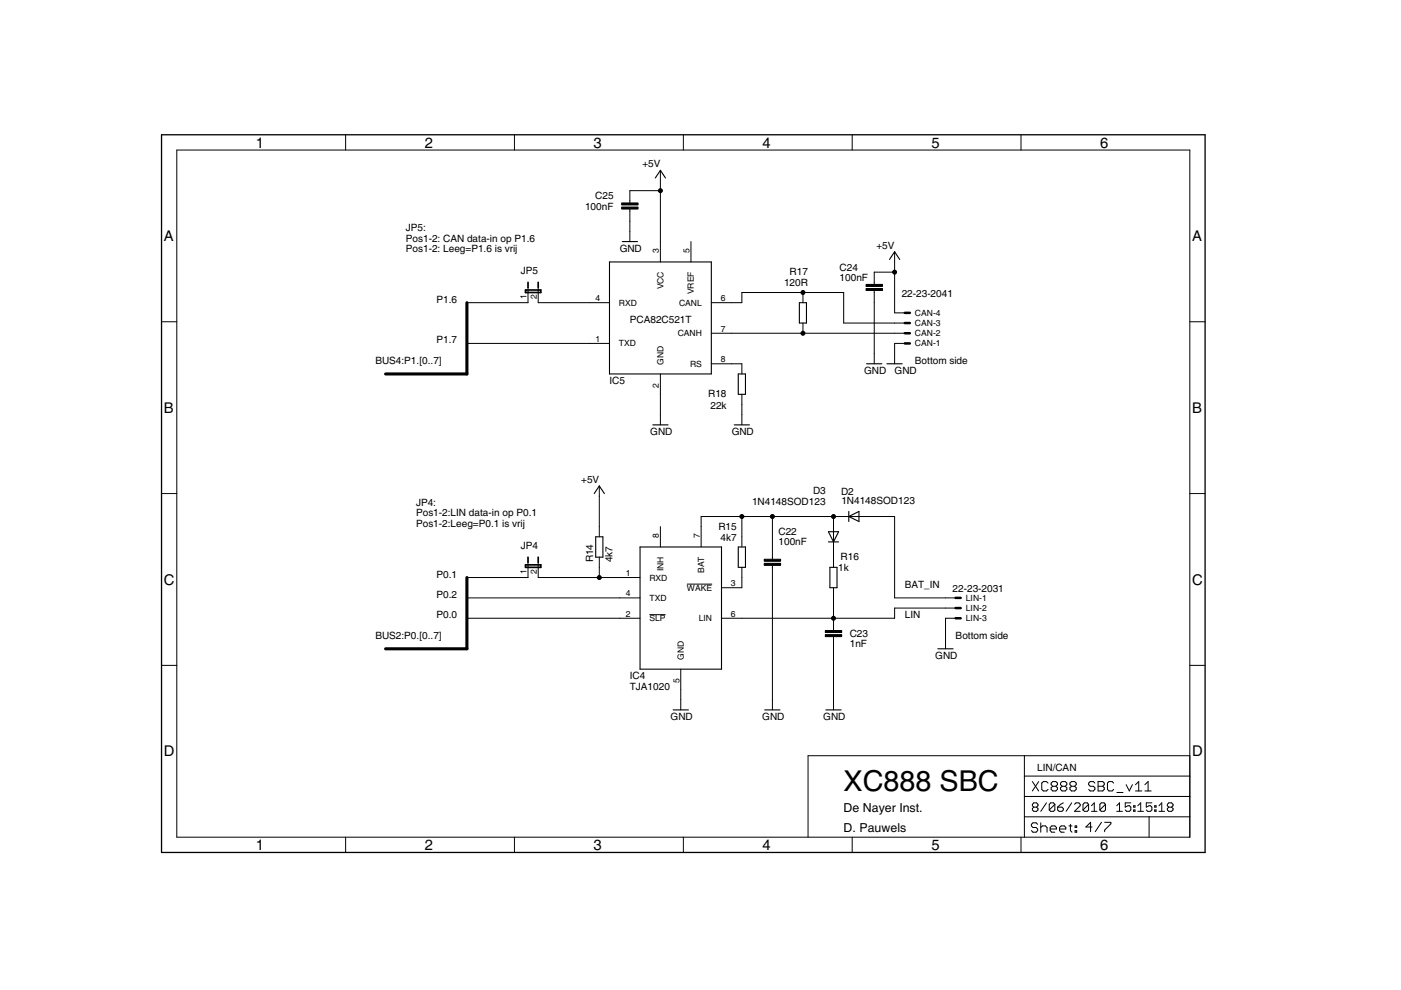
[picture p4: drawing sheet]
<svg xmlns="http://www.w3.org/2000/svg" width="297mm" height="210mm" viewBox="0 0 297 210" stroke-linecap="round" stroke-linejoin="round" font-family="sans-serif">
<g fill="#000" stroke="#000" stroke-width=".21">
<path d="M37.5 31.8v145.7zM73.3 28.6v3.2zM109.1 28.6v3.2zM140 36.1v2.2zM140 38.3v2.1zM144.9 28.6v3.2zM180.7 28.6v3.2zM216.5 28.6v3.2zM37.5 31.8h214.8zM133.5 40.4v2.2zM133.5 44.7v2.2zM133.5 42.6v.4z"/>
<path d="M133.5 44.3v.4zM133.5 49.1v2.1zM133.5 40.4h6.5zM133.5 46.9v2.2zM140 51.2v4.3zM140 40.4v10.8zM146.5 51.2v4.3zM185.4 57.7v2.2zM185.4 59.9v.4zM185.4 57.7h4.3zM189.7 53.4v2.1zM189.7 55.5v2.2z"/>
<path d="M189.7 57.7v8.6zM34.2 68.2h3.3zM99 72.8h25.9zM99 64.2h13zM112 62v2.2zM112 60.9v1.1zM114.1 62v2.2zM114.1 60.9v1.1zM114.1 64.2h10.8zM124.9 64.2h4.3zM124.9 72.8h4.3zM150.8 77.1h4.3z"/>
<path d="M150.8 70.7h4.3zM150.8 64.2h4.3zM155.1 77.1h2.2zM155.1 70.7h15.1zM155.1 64.2h2.2zM157.3 77.1v2.2zM157.3 62v2.2zM157.3 62h12.9zM170.2 62v2.2zM170.2 68.5v2.2zM170.2 70.7h19.5zM170.2 62h8.7z"/>
<path d="M178.9 62v6.5zM178.9 68.5h10.8zM185.4 62v2.2zM185.4 61.6v.4zM185.4 75v2.1zM185.4 64.2v10.8zM189.7 72.8h2.1zM189.7 70.7h2.1zM189.7 68.5h2.1zM189.7 66.3h2.1zM189.7 75v2.1zM189.7 72.8v2.2z"/>
<path d="M252.3 68.2h3.2zM140 79.3v4.3zM140 87.9v2.2zM140 83.6v4.3zM157.3 83.6v2.2zM157.3 87.9v2.2zM157.3 85.8v2.1zM34.2 104.6h3.3zM127.1 111.7v2.1zM127.1 103v2.2zM127.1 105.2v6.5zM140 111.7v4.3z"/>
<path d="M148.7 111.7v4.3zM148.7 109.5v2.2zM148.7 109.5h8.6zM157.3 113.8v2.2zM157.3 109.5h6.5zM157.3 109.5v4.3zM163.8 116v2.1zM163.8 118.1v.5zM163.8 109.5h12.9zM163.8 109.5v6.5zM176.7 111.7v2.1zM176.7 113.8v2.2z"/>
<path d="M176.7 118.1v2.2zM176.7 109.5h2.2zM176.7 109.5v2.2zM176.7 116v2.1zM178.9 109.5h2.1zM181 109.5h2.2zM183.2 109.5h6.5zM189.7 109.5v17.3zM252.3 104.6h3.2zM99 122.4h13zM99 126.8h32.4zM99 131.1h32.4z"/>
<path d="M112 120.3v2.1zM112 119.2v1.1zM114.1 120.3v2.1zM114.1 119.2v1.1zM114.1 122.4h13zM127.1 118.1v2.2zM127.1 122.4h4.3zM127.1 120.3v2.1zM131.4 126.8h4.3zM131.4 131.1h4.3zM131.4 122.4h4.3zM137.7 130.3h3.4z"/>
<path d="M145.6 123.8h5.4zM153 124.6h4.3zM153 131.1h4.3zM157.3 120.3v2.1zM157.3 131.1h19.4zM157.3 122.4v2.2zM163.8 120.3v2.1zM163.8 119.9v.4zM163.8 122.4v26zM176.7 124.6v2.2zM176.7 131.1v2.1zM176.7 135.4v2.2z"/>
<path d="M176.7 133.2v.5zM176.7 135v.4zM176.7 126.8v4.3zM176.7 131.1h13zM176.7 137.6v10.8zM189.7 128.9v2.2zM189.7 128.9h10.8zM189.7 126.8h10.8zM200.5 126.8h2.1zM200.5 128.9h2.1zM200.5 131.1h2.1zM200.5 135.4v2.2z"/>
<path d="M200.5 131.1v4.3zM34.2 141.1h3.3zM144.3 141.9v4.3zM144.3 148.4v2.1zM144.3 146.2v2.2zM163.8 148.4v2.1zM176.7 148.4v2.1zM252.3 141.1h3.2zM37.5 177.5h214.8zM171.3 160.2v17.3zM171.3 160.2h45.9zM217.2 160.2h35.1z"/>
<path d="M217.2 173.2v4.3zM217.2 168.9v4.3zM217.2 168.9h35.1zM217.2 164.5v4.4zM217.2 164.5h35.1zM217.2 160.2v4.3zM218.7 174.8v.3zM218.7 175.1l.3 .4zM218.9 165.7l1.3 2zM219.2 170.2l-.3 .3zM218.9 171.4v.3zM218.9 171.4l.3-.3z"/>
<path d="M218.9 170.5v.3zM218.7 174.8l.3-.3zM219 175.5h.7zM218.7 176.1l.3 .3zM219.2 170.2h.6zM218.9 171.7l.3 .3zM218.9 170.8l.3 .3zM219.2 171.1h.6zM219 174.5h.7zM219.7 175.5l.3 .3zM219 176.4h.7zM219.8 170.2l.3 .3z"/>
<path d="M219.8 171.1l.3 .3zM219.2 172h.6zM219.7 174.5l.3 .3zM220 175.8v.3zM219.7 176.4l.3-.3zM220.1 170.5v.3zM220.1 170.8l-.3 .3zM220.1 171.4v.3zM220.1 171.7l-.3 .3zM220.2 165.7l-1.3 2zM221.9 170.2l-1.2 1.8zM220.7 174.5v1.9z"/>
<path d="M220.7 175.5l.3-.4zM220.9 166v1.4zM220.9 167.4l.3 .3zM221 175.1h.7zM220.9 166l.3-.3zM221.2 167.7h.7zM221.7 175.1l.3 .4zM221.2 165.7h.7zM221.9 167.7l.3-.3zM222 175.5v.9zM221.9 165.7l.3 .3zM222.5 170.5v1.2z"/>
<path d="M222.8 170.2l-.3 .3zM222.5 171.7l1.1-1.2zM222.7 175.5v.6zM222.7 175.5l.3-.4zM222.8 170.2h.6zM222.5 171.7l.3 .3zM222.9 166l.3-.3zM222.9 167v.4zM222.9 167l.3-.3zM222.9 166v.4zM222.7 176.1l.3 .3zM223 175.1h.6z"/>
<path d="M223.2 165.7h.7zM222.9 167.4l.3 .3zM222.9 166.4l.3 .3zM223.2 166.7h.7zM223.4 170.2l.2 .3zM222.8 172h.6zM223.6 170.5v1.2zM223.6 171.7l-.2 .3zM223 176.4h.6zM223.6 175.1l.4 .4zM223.9 165.7l.3 .3zM223.9 166.7l.3 .3z"/>
<path d="M223.2 167.7h.7zM224 175.5v.3zM222.7 175.8h1.3zM224.2 166v.4zM224.2 166.4l-.3 .3zM224.2 167v.4zM224.2 167.4l-.3 .3zM224.2 171.1v.6zM224.2 171.7l.4 .3zM224.6 172h.5zM224.6 175.5v.6zM224.6 175.5l.4-.4z"/>
<path d="M224.9 166l.3-.3zM224.9 167v.4zM224.9 167l.3-.3zM224.9 166v.4zM224.2 171.1l.7-.6zM224.6 176.1l.4 .3zM225 175.1h.6zM225.1 172l.3-.3zM224.2 171.1h.9zM225.2 165.7h.6zM224.9 167.4l.3 .3zM224.9 166.4l.3 .3z"/>
<path d="M225.2 166.7h.6zM224.9 170.5l.5-.3zM225.4 171.4v.3zM225.1 171.1l.3 .3zM225 176.4h.6zM225.6 175.1l.4 .4zM225.8 165.7l.4 .3zM225.8 166.7l.4 .3zM225.2 167.7h.6zM226 175.5v.3zM224.6 175.8h1.4zM227.2 170.2l-1.2 1.8z"/>
<path d="M226.2 166v.4zM226.2 166.4l-.4 .3zM226.2 167v.4zM226.2 167.4l-.4 .3zM226.6 175.1h.7zM226.8 166l.4-.3zM226.8 167v.4zM226.8 167l.4-.3zM226.8 166v.4zM226.9 174.8v1.3zM226.9 176.1l.4 .3zM227.2 165.7h.6z"/>
<path d="M226.8 167.4l.4 .3zM226.8 166.4l.4 .3zM227.2 166.7h.6zM227.8 172l1.2-1.2zM227.8 165.7l.4 .3zM227.8 166.7l.4 .3zM227.2 167.7h.6zM227.9 175.1h.4zM227.9 175.1v.4zM227.9 176.1h.4zM227.9 176.1v.3zM228.1 170.2l-.3 .3z"/>
<path d="M228.2 166v.4zM228.2 166.4l-.4 .3zM228.2 167v.4zM228.2 167.4l-.4 .3zM228.3 175.1v.4zM227.9 175.5h.4zM228.3 176.1v.3zM227.9 176.4h.4zM228.1 170.2h.6zM227.8 172h1.2zM229 170.5v.3zM228.7 170.2l.3 .3z"/>
<path d="M229.6 170.5v1.2zM229.9 170.2l-.3 .3zM229.6 171.7l1.2-1.2zM229.9 170.2h.6zM229.6 171.7l.3 .3zM230.2 175.3h1.3zM230.5 170.2l.3 .3zM229.9 172h.6zM230.8 170.5v1.2zM230.8 171.7l-.3 .3zM230.8 166v.4zM230.8 166.4l.3 .3z"/>
<path d="M231.1 165.7l-.3 .3zM231.1 166.7h.7zM230.8 167.4l.3 .3zM231.2 174.3v2zM231.2 174.3l-1 1zM232 170.2l-.6 .6zM231.4 172h1.2zM231.1 165.7h.7zM231.8 166.7l.3 .3zM231.1 167.7h.7zM232 170.2v1.8zM231.8 165.7l.3 .3z"/>
<path d="M232.1 167v.4zM232.1 167.4l-.3 .3zM233.5 174.3l-1.3 2zM232.8 165.7v2zM232.8 165.7h1zM232.8 166.7h1zM233.2 170.5v1.2zM233.5 170.2l-.3 .3zM233.2 171.7l1.2-1.2zM233.5 170.2h.6zM233.2 171.7l.3 .3zM233.8 165.7l.3 .3z"/>
<path d="M233.8 166.7l.3 .3zM232.8 167.7h1zM234.1 170.2l.3 .3zM233.5 172h.6zM234.1 166v.4zM234.1 166.4l-.3 .3zM234.1 167v.4zM234.1 167.4l-.3 .3zM234.2 174.3h1.3zM234.2 176v.3zM234.4 170.5v1.2zM234.4 171.7l-.3 .3z"/>
<path d="M234.8 166v1.4zM234.8 167.4l.3 .3zM235.1 165.7l-.3 .3zM235.1 167.7h.7zM235.5 174.3v.4zM235.5 174.7l-1.3 1.3zM235.1 165.7h.7zM236.1 167.4l-.3 .3zM235.8 165.7l.3 .3zM237.4 170.2l-.6 .6zM236.8 172h1.2zM236.8 168h1.3z"/>
<path d="M237.4 170.2v1.8zM238.6 170.2v.9zM238.6 171.1l.6-.3zM238.8 166.4l.6 1.3zM238.6 171.7l.3 .3zM239.2 170.8h.3zM240.1 166.4l-.7 1.3zM239.5 170.8l.3 .3zM238.9 172h.6zM238.6 170.2h1.2zM239.8 171.1v.6zM239.8 171.7l-.3 .3z"/>
<path d="M240.3 170.8h.3zM240.3 170.8v.3zM240.3 171.7h.3zM240.3 171.7v.3zM240.6 170.8v.3zM240.3 171.1h.3zM240.6 171.7v.3zM240.3 172h.3zM240.7 166.4l.7-.7zM240.7 167.7h1.4zM241.2 170.8l.7-.6zM241.2 172h1.2z"/>
<path d="M241.4 165.7v2zM241.9 170.2v1.8zM242.7 166.4l.7-.7zM242.7 167.7h1.4zM243 170.2v.9zM243 171.1l.6-.3zM243 171.7l.3 .3zM243.4 165.7v2zM243.6 173.2v4.3zM243.6 173.2h8.7zM217.2 173.2h26.4zM243.6 170.8h.3z"/>
<path d="M243.9 170.8l.3 .3zM243.3 172h.6zM243 170.2h1.2zM244.2 171.1v.6zM244.2 171.7l-.3 .3zM244.8 170.8h.3zM244.8 170.8v.3zM244.8 171.7h.3zM244.8 171.7v.3zM245.1 170.8v.3zM244.8 171.1h.3zM245.1 171.7v.3z"/>
<path d="M244.8 172h.3zM246.3 170.2l-.6 .6zM245.7 172h1.2zM246.3 170.2v1.8zM247.8 170.2l-.3 .3zM247.5 171.4v.3zM247.5 171.4l.3-.3zM247.5 170.5v.3zM247.8 170.2h.6zM247.5 171.7l.3 .3zM247.5 170.8l.3 .3zM247.8 171.1h.6z"/>
<path d="M248.4 170.2l.3 .3zM248.4 171.1l.3 .3zM247.8 172h.6zM248.7 170.5v.3zM248.4 171.1l.3-.3zM248.7 171.4v.3zM248.4 172l.3-.3zM252.3 173.2v4.3zM252.3 168.9v4.3zM252.3 164.5v4.4zM252.3 160.2v4.3zM252.3 31.8v145.7z"/>
<path d="M73.3 177.5v3.2zM109.1 177.5v3.2zM144.9 177.5v3.2zM180.7 177.5v3.2zM216.5 177.5v3.2z"/>
<circle cx="140" cy="40.4" r=".42"/>
<circle cx="189.7" cy="57.7" r=".42"/>
<circle cx="170.2" cy="62" r=".42"/>
<circle cx="170.2" cy="70.7" r=".42"/>
<circle cx="157.3" cy="109.5" r=".42"/>
<circle cx="163.8" cy="109.5" r=".42"/>
<circle cx="176.7" cy="109.5" r=".42"/>
<circle cx="127.1" cy="122.4" r=".42"/>
<circle cx="176.7" cy="131.1" r=".42"/>
</g>
<path d="M34.2 28.6v152.1zM34.2 28.6h221.3zM34.2 180.7h221.3zM255.5 28.6v152.1z" fill="#000" stroke="#000" stroke-width=".28"/>
<g fill="#000" stroke="#000" stroke-width=".23">
<path d="M140 36.1l-1.1 1.6zM140 36.1l1.1 1.6zM129.2 55.5h21.6zM131.9 51.2h3.3zM150.8 55.5v23.8zM189.7 53.4l-1.1 1.6zM189.7 53.4l1.1 1.6zM129.2 55.5v23.8zM129.2 79.3h21.6zM156.5 79.3v4.3zM156.5 79.3h1.6zM169.5 64.2v4.3z"/>
<path d="M171 64.2v4.3zM169.5 64.2h1.5zM169.5 68.5h1.5zM183.7 77.1h3.3zM188 77.1h3.3zM138.4 90.1h3.2zM155.7 90.1h3.2zM158.1 79.3v4.3zM156.5 83.6h1.6zM126.3 113.8v4.3zM127.1 103l-1.1 1.6zM127.8 113.8v4.3z"/>
<path d="M126.3 113.8h1.5zM126.3 118.1h1.5zM127.1 103l1 1.6zM135.7 116v25.9zM135.7 116h17.3zM156.5 116v4.3zM156.5 116h1.6zM175.6 112.7l1.1 2.2zM177.8 112.7l-1.1 2.2zM175.6 114.9h1.1zM176.7 114.9h1.1zM175.6 112.7h2.2z"/>
<path d="M180 109.5l2.1 1.1zM180 109.5v1.1zM180 108.4v1.1zM180 109.5l2.1-1.1zM182.1 108.4v2.2zM158.1 116v4.3zM156.5 120.3h1.6zM176 120.3v4.3zM177.5 120.3v4.3zM176 120.3h1.5zM176 124.6h1.5zM198.8 137.6h3.3z"/>
<path d="M135.7 141.9h17.3zM142.7 150.5h3.3zM153 116v25.9zM162.1 150.5h3.3zM175.1 150.5h3.2z"/>
</g>
<path d="M112 59.9v1zM114.1 59.9v1zM111.4 62h3.3zM111.4 61.5v.5zM114.7 61.5v.5zM111.4 61.5h3.3zM111.4 119.8v.5zM112 118.1v1.1zM114.1 118.1v1.1zM111.4 119.8h3.3zM111.4 120.3h3.3zM114.7 119.8v.5z" fill="#000" stroke="#000" stroke-width=".36"/>
<path d="M131.8 43.9h3.5v.4h-3.5zM131.8 43h3.5v.5h-3.5zM183.6 61.2h3.5v.4h-3.5zM183.6 60.3h3.5v.4h-3.5zM162 119.4h3.5v.5h-3.5zM162 118.6h3.5v.4h-3.5zM175 134.6h3.5v.4h-3.5zM175 133.7h3.5v.4h-3.5z" fill="#000" stroke="#000" stroke-width=".21"/>
<path d="M191.8 72.8h1.1zM191.8 70.7h1.1zM191.8 68.5h1.1zM191.8 66.3h1.1zM202.6 126.8h1.1zM202.6 128.9h1.1zM202.6 131.1h1.1z" fill="#000" stroke="#000" stroke-width=".53"/>
<path d="M81.7 79.3h17.3zM99 64.2v15.1zM81.7 137.6h17.3zM99 122.4v15.2z" fill="#000" stroke="#000" stroke-width=".66"/>
<text font-size="7" x="178.9" y="167.8">XC888 SBC</text>
<g font-size="3.6">
<text x="54.3" y="31.3">1</text>
<text x="90.1" y="31.3">2</text>
<text x="125.9" y="31.3">3</text>
<text x="161.7" y="31.3">4</text>
<text x="197.5" y="31.3">5</text>
<text x="233.3" y="31.3">6</text>
<text x="34.8" y="51.1">A</text>
<text x="252.8" y="51.1">A</text>
<text x="34.8" y="87.5">B</text>
<text x="252.8" y="87.5">B</text>
<text x="34.8" y="124">C</text>
<text x="252.8" y="124">C</text>
<text x="34.8" y="160.4">D</text>
<text x="252.8" y="160.4">D</text>
<text x="54.3" y="180.2">1</text>
<text x="90.1" y="180.2">2</text>
<text x="125.9" y="180.2">3</text>
<text x="161.7" y="180.2">4</text>
<text x="197.5" y="180.2">5</text>
<text x="233.3" y="180.2">6</text>
</g>
<g font-size="3">
<text x="178.9" y="172.1">De Nayer Inst.</text>
<text x="178.9" y="176.4">D. Pauwels</text>
</g>
<g font-size="2.5">
<text x="136.2" y="35.5">+5V</text>
<text x="124" y="44.4">100nF</text>
<text x="126.2" y="42.3">C25</text>
<text x="86.1" y="49.1">JP5:</text>
<text x="86.1" y="51.2">Pos1-2: CAN data-in op P1.6</text>
<text x="86.1" y="53.4">Pos1-2: Leeg=P1.6 is vrij</text>
<text x="131.4" y="53.4">GND</text>
<text x="185.8" y="52.7">+5V</text>
<text x="110.5" y="58.1">JP5</text>
<text x="167.4" y="58.3">R17</text>
<text x="178" y="59.5">100nF</text>
<text x="178" y="57.4">C24</text>
<text x="92.5" y="64.2">P1.6</text>
<text x="166.2" y="60.7">120R</text>
<text x="191.2" y="63">22-23-2041</text>
<text x="133.5" y="68.5">PCA82C521T</text>
<text x="79.6" y="77.1">BUS4:P1.[0..7]</text>
<text x="92.5" y="72.8">P1.7</text>
<text x="194" y="77.1">Bottom side</text>
<text x="129.2" y="81.4">IC5</text>
<text x="183.2" y="79.3">GND</text>
<text x="189.7" y="79.3">GND</text>
<text x="150.2" y="84.2">R18</text>
<text x="150.6" y="86.6">22k</text>
<text x="137.9" y="92.2">GND</text>
<text x="155.1" y="92.2">GND</text>
<text x="88.2" y="107.3">JP4:</text>
<text x="123.2" y="102.4">+5V</text>
<text x="159.4" y="107.2">1N4148SOD123</text>
<text x="172.4" y="104.8">D3</text>
<text x="178.3" y="104.9">D2</text>
<text x="178.4" y="106.9">1N4148SOD123</text>
<text x="88.2" y="109.5">Pos1-2:LIN data-in op P0.1</text>
<text x="88.2" y="111.7">Pos1-2:Leeg=P0.1 is vrij</text>
<text x="152.3" y="112.3">R15</text>
<text x="165.1" y="113.5">C22</text>
<text x="110.5" y="116.4">JP4</text>
<text x="125.8" y="119.2" transform="rotate(-90 125.8 119.2)">R14</text>
<text x="129.9" y="119.2" transform="rotate(-90 129.9 119.2)">4k7</text>
<text x="152.8" y="114.7">4k7</text>
<text x="165.1" y="115.7">100nF</text>
<text x="178.2" y="118.8">R16</text>
<text x="92.5" y="122.5">P0.1</text>
<text x="177.7" y="121.2">1k</text>
<text x="191.8" y="124.6">BAT_IN</text>
<text x="202" y="125.6">22-23-2031</text>
<text x="92.5" y="126.8">P0.2</text>
<text x="92.5" y="131.1">P0.0</text>
<text x="191.8" y="131.1">LIN</text>
<text x="79.6" y="135.4">BUS2:P0.[0..7]</text>
<text x="180.2" y="137.2">1nF</text>
<text x="180.2" y="135.1">C23</text>
<text x="202.6" y="135.4">Bottom side</text>
<text x="198.3" y="139.7">GND</text>
<text x="133.5" y="146.2">TJA1020</text>
<text x="133.5" y="144">IC4</text>
<text x="142.2" y="152.7">GND</text>
<text x="161.6" y="152.7">GND</text>
<text x="174.6" y="152.7">GND</text>
<text x="219.9" y="163.5">LIN/CAN</text>
</g>
<g font-size="2.1">
<text x="139.7" y="53.6" transform="rotate(-90 139.7 53.6)">3</text>
<text x="146.2" y="53.6" transform="rotate(-90 146.2 53.6)">5</text>
<text x="111.7" y="63.3" transform="rotate(-90 111.7 63.3)">1</text>
<text x="113.8" y="63.3" transform="rotate(-90 113.8 63.3)">2</text>
<text x="126.2" y="63.9">4</text>
<text x="131.2" y="64.8">RXD</text>
<text x="140.7" y="61.4" transform="rotate(-90 140.7 61.4)">VCC</text>
<text x="144" y="64.8">CANL</text>
<text x="147.1" y="62.4" transform="rotate(-90 147.1 62.4)">VREF</text>
<text x="152.8" y="63.9">6</text>
<text x="143.7" y="71.3">CANH</text>
<text x="152.8" y="70.4">7</text>
<text x="194" y="71.3">CAN-2</text>
<text x="194" y="69.1">CAN-3</text>
<text x="194" y="67">CAN-4</text>
<text x="126.2" y="72.5">1</text>
<text x="131.2" y="73.5">TXD</text>
<text x="140.7" y="77.3" transform="rotate(-90 140.7 77.3)">GND</text>
<text x="146.3" y="77.8">RS</text>
<text x="152.8" y="76.8">8</text>
<text x="194" y="73.5">CAN-1</text>
<text x="139.7" y="82.3" transform="rotate(-90 139.7 82.3)">2</text>
<text x="139.7" y="114" transform="rotate(-90 139.7 114)">8</text>
<text x="148.4" y="114" transform="rotate(-90 148.4 114)">7</text>
<text x="111.7" y="121.6" transform="rotate(-90 111.7 121.6)">1</text>
<text x="113.8" y="121.6" transform="rotate(-90 113.8 121.6)">2</text>
<text x="132.7" y="122.2">1</text>
<text x="137.7" y="123.1">RXD</text>
<text x="140.7" y="121.1" transform="rotate(-90 140.7 121.1)">INH</text>
<text x="145.7" y="125.3">WAKE</text>
<text x="149.3" y="121.5" transform="rotate(-90 149.3 121.5)">BAT</text>
<text x="155" y="124.3">3</text>
<text x="132.7" y="126.5">4</text>
<text x="132.7" y="130.8">2</text>
<text x="137.7" y="127.4">TXD</text>
<text x="137.7" y="131.7">SLP</text>
<text x="148.1" y="131.7">LIN</text>
<text x="155" y="130.8">6</text>
<text x="204.8" y="127.4">LIN-1</text>
<text x="204.8" y="129.6">LIN-2</text>
<text x="204.8" y="131.7">LIN-3</text>
<text x="145" y="139.9" transform="rotate(-90 145 139.9)">GND</text>
<text x="144" y="144.9" transform="rotate(-90 144 144.9)">5</text>
</g>
</svg>
